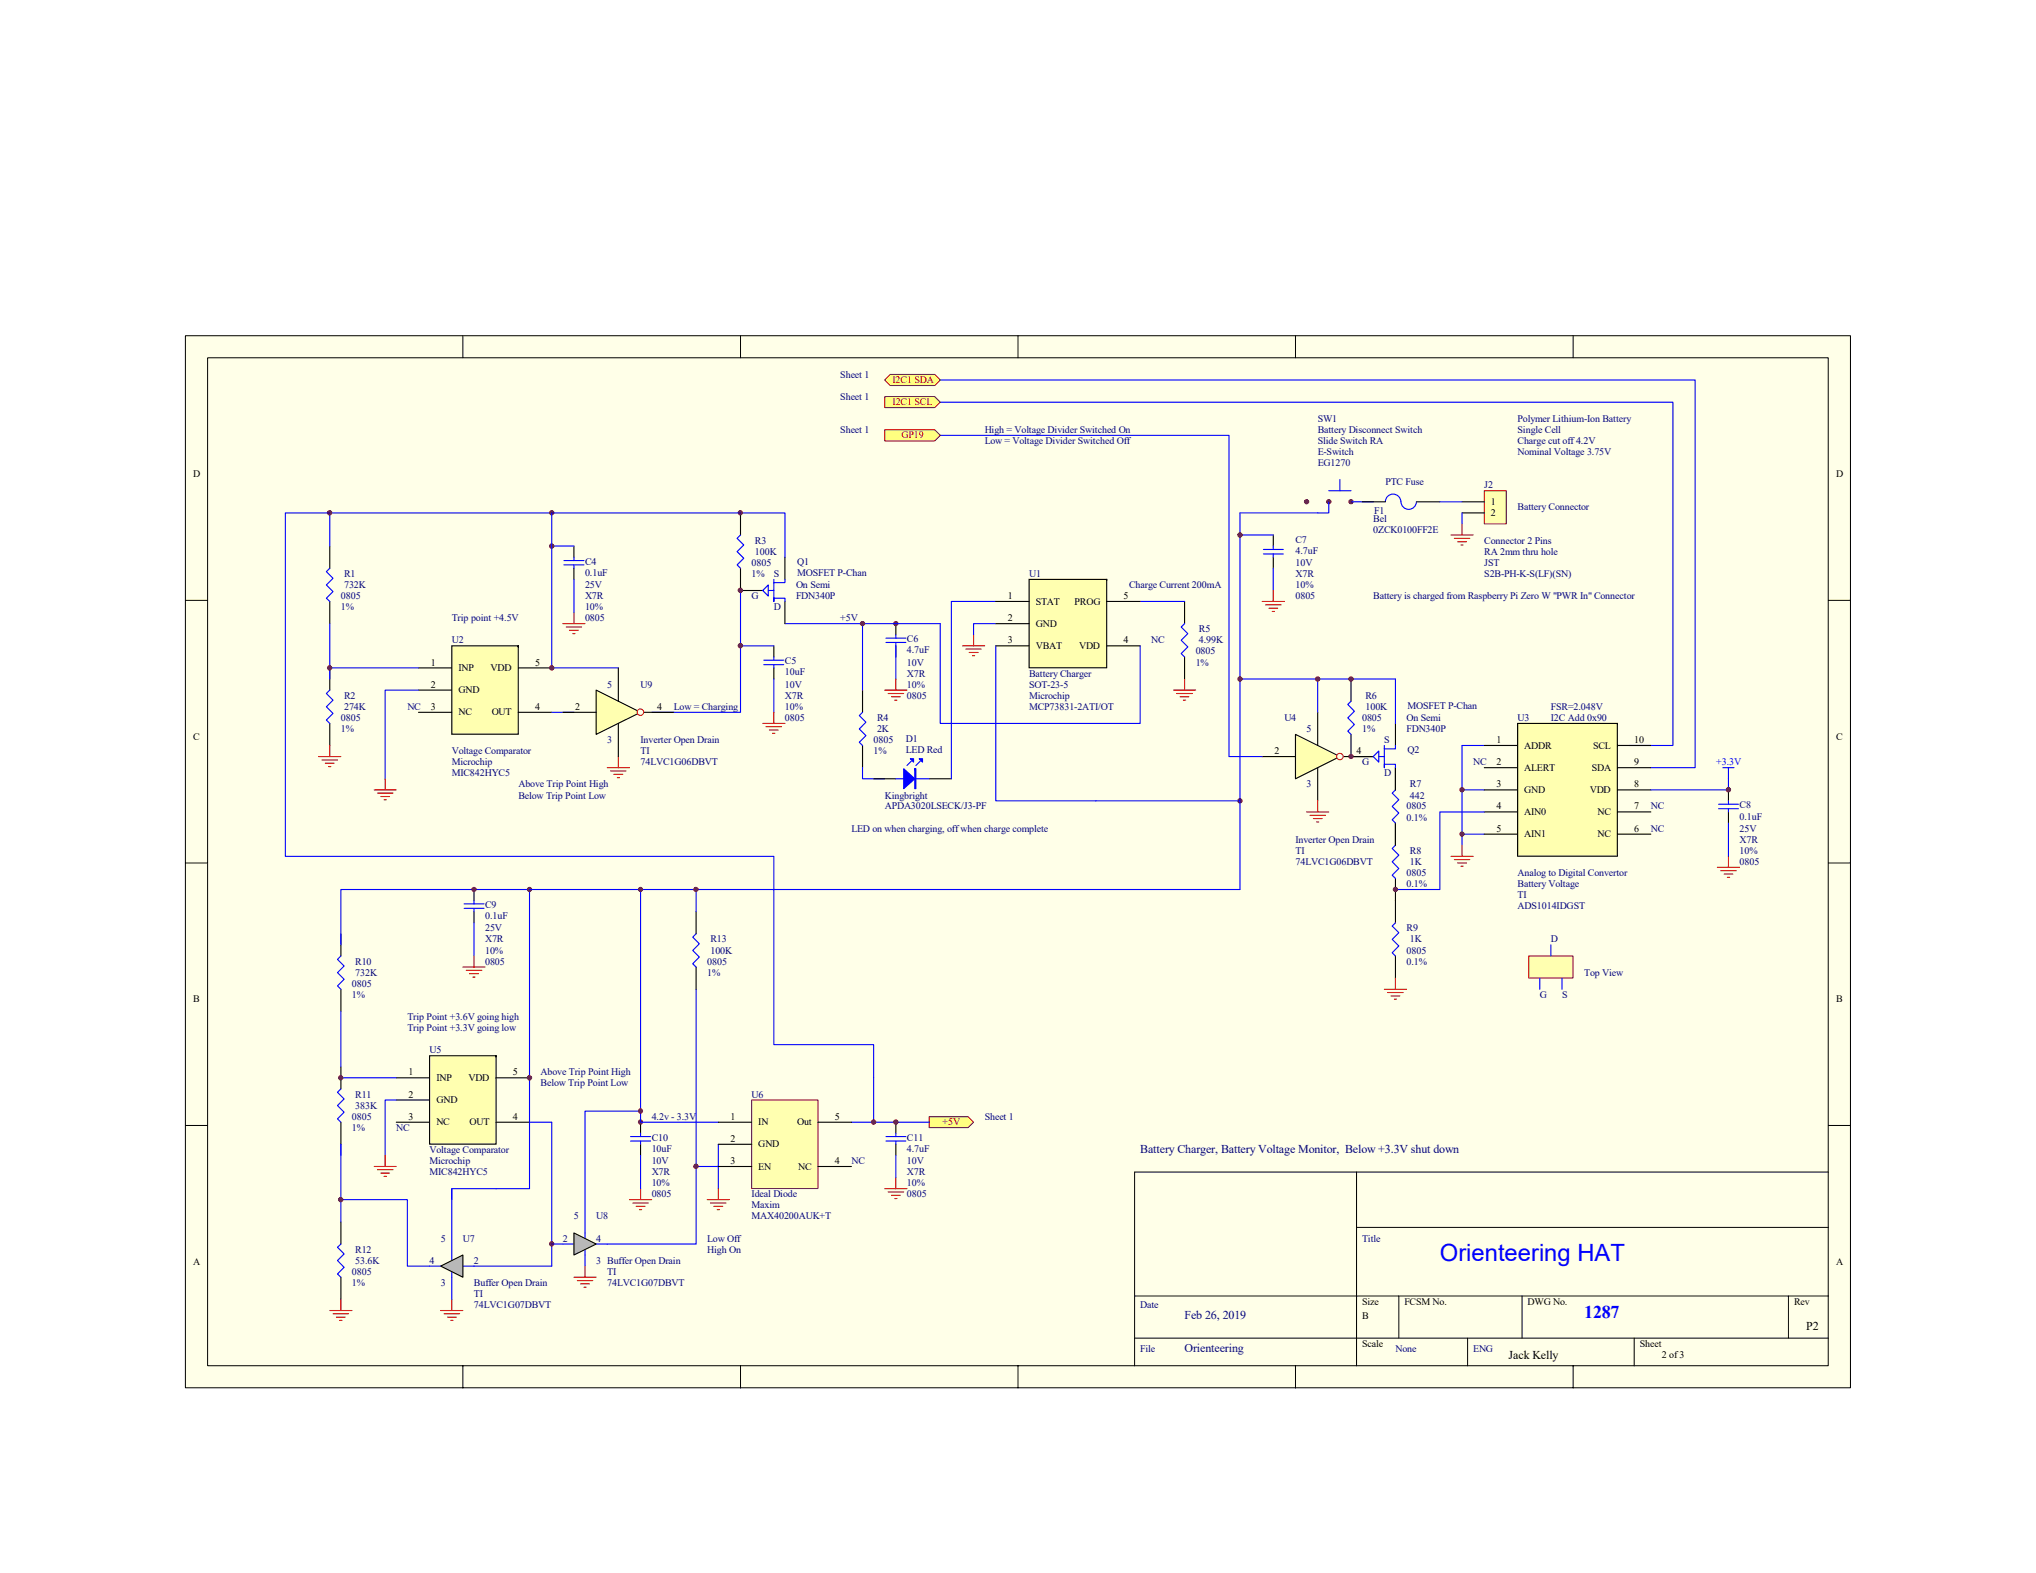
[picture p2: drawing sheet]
<svg xmlns="http://www.w3.org/2000/svg" width="279mm" height="216mm" viewBox="0 0 279 216" stroke-linecap="round" stroke-linejoin="round" font-family="sans-serif">
<path d="M25.4 46.1h228.5v144.4h-228.5z" fill="#ffffe8"/>
<g fill="none" stroke="#000" stroke-width=".14">
<path d="M25.4 46.1h228.5v144.4h-228.5zM28.5 49.1h222.4v138.4h-222.4zM63.5 46.1v3M101.6 46.1v3M139.7 46.1v3M177.8 46.1v3M215.9 46.1v3M25.4 82.4h3.1M250.9 82.4h3.1M25.4 118.4h3.1M250.9 118.4h3.1M25.4 154.5h3.1"/>
<path d="M250.9 154.5h3.1M155.7 177.9h95.2M186.2 168.5h64.7M186.2 160.9v26.6M192 177.9v5.8M208.9 177.9v5.8M245.4 177.9v5.8M250.9 160.9h-95.2v26.6M63.5 187.5v3M101.6 187.5v3M139.7 187.5v3M155.7 183.7h95.2"/>
<path d="M177.8 187.5v3M201.4 183.7v3.8M215.9 187.5v3M224.3 183.7v3.8"/>
</g>
<path d="M174.7 73.4v1.6M174.7 76.5v1.5M118.4 94.7v3.1M122.9 85.6v1.5M122.9 88.6v1.6M162.6 82.5v3.1M162.6 90.2v3M118.4 102.3v3.1M119.9 106.9h3M127.5 106.9h3.1" fill="none" stroke="#000" stroke-width=".15"/>
<g fill="none" stroke="#00f" stroke-width=".15">
<path d="M173.4 76h2.7M173.4 75.4h2.7M174.7 75v.4M174.7 76v.5M174.7 78v4.6M107.7 85.6h21.3M118.4 97.8l-.5 .4 .9 .9-.9 1 .9 .9-.9 .9 .5 .4M118.4 85.6v9.1M121.6 88.2h2.7M121.6 87.6h2.7M122.9 87.1v.5M122.9 88.2v5"/>
<path d="M162.6 85.6l-.5 .5 .9 .9-.9 .9 .9 .9-.9 .9 .5 .5M118.4 105.4v1.5h3M122.9 106.9h4.6M125.1 104.5l-.6 .6M126.3 104.5l-.6 .6"/>
</g>
<g fill="none" stroke="#f00" stroke-width=".15">
<path d="M121.4 94.7h3.1M121.9 95.2h2.1M122.3 95.6h1.2M122.8 96.1h.3M122.9 93.2v1.5M161 94.7h3.1M161.5 95.2h2.1M161.9 95.6h1.3M162.4 96.1h.3M162.6 93.2v1.5M173.2 82.5h3.1M173.7 83h2.1"/>
<path d="M174.1 83.5h1.2M174.6 83.9h.3M174.7 81v1.6"/>
</g>
<circle cx="122.9" cy="85.6" r=".29" fill="#800000" stroke="#800000" stroke-width=".14"/>
<g fill="#00f" stroke="#00f" stroke-width=".15">
<path d="M124 105.5l1.5 1.4-1.5 1.3z"/>
<path d="M126.1 104.1h.5v.5z"/>
<path d="M124.9 104.1h.5v.5z"/>
<path d="M125.5 105.5h.2v2.7h-.2z" fill-rule="evenodd"/>
</g>
<path d="M203.7 67.4h3v4.5h-3z" fill="#ffffb0"/>
<path d="M203.7 67.4h3v4.5h-3z" fill="none" stroke="#800000" stroke-width=".14"/>
<path d="M200.6 68.9h3.1M200.6 70.4h3.1M237.2 108.4v1.5M237.2 111.4v1.6M87.9 154v1.5M87.9 157.1v1.5" fill="none" stroke="#000" stroke-width=".15"/>
<g fill="none" stroke="#f00" stroke-width=".15">
<path d="M199.1 73.4h3.1M199.6 73.9h2.1M200 74.4h1.3M200.5 74.8h.3M200.6 71.9v1.5M199.1 117.5h3.1M199.6 118h2.1M200 118.4h1.3M200.5 118.9h.3M200.6 116v1.5M235.7 119h3M236.1 119.5h2.2"/>
<path d="M236.6 120h1.2M237.2 117.5v1.5M237 120.4h.4M86.4 164.7h3M86.8 165.1h2.2M87.3 165.6h1.2M87.8 166h.3M87.9 163.2v1.5"/>
</g>
<g fill="#800000" stroke="#800000" stroke-width=".14">
<circle cx="170.2" cy="109.9" r=".3"/>
<circle cx="118.4" cy="85.6" r=".29"/>
<circle cx="87.9" cy="154" r=".29"/>
<circle cx="200.6" cy="108.4" r=".29"/>
<circle cx="200.6" cy="114.5" r=".29"/>
</g>
<g fill="none" stroke="#00f" stroke-width=".15">
<path d="M129 55.2h100.6v47.1h-6.1M129 52.2h103.6v53.2h-6.1M170.2 93.2h21.3M200.6 108.4h3.1M200.6 114.5h3.1M203.7 102.3h-3.1v13.7M235.8 111h2.8M235.8 110.4h2.8M237.2 109.9v.5M237.2 111v.4M237.2 113v4.5M86.5 156.6h2.8"/>
<path d="M86.5 156h2.8M87.9 155.5v.5M87.9 156.6v.5"/>
</g>
<g fill="#ffff80" stroke="#800000" stroke-width=".14">
<path d="M121.4 54.4h6.9l.7 .8-.7 .7h-6.9z" fill-rule="evenodd"/>
<path d="M121.4 52.2l.8-.8h6.1l.7 .8-.7 .7h-6.1z" fill-rule="evenodd"/>
<path d="M127.5 153.3h5.3l.8 .7-.8 .8h-5.3z" fill-rule="evenodd"/>
</g>
<path d="M116.8 154h10.7" fill="none" stroke="#00f" stroke-width=".15"/>
<path d="M62 88.6v12.2h9.1v-12.2z" fill-rule="evenodd" fill="#ffffb0" stroke="#000" stroke-width=".15"/>
<g fill="none" stroke="#000" stroke-width=".15">
<path d="M45.3 75v3M78.8 75v1.5M78.8 78v1.5M101.6 78v3h3.1M101.6 70.4v3M107.7 76.5v3M45.3 82.5v3.1M45.3 91.7v3M45.3 99.3v3M57.4 91.7h4.6M57.4 94.7h4.6M57.4 97.8h4.6"/>
<path d="M71.1 91.7h4.6M71.1 97.8h4.6M107.7 82.5v3.1"/>
</g>
<g fill="none" stroke="#00f" stroke-width=".15">
<path d="M45.3 78l-.5 .5 .9 .9-.9 .9 .9 .9-.9 .9 .5 .5M75.7 70.4h-30.4v4.6M75.7 75h3.1M77.4 77.5h2.7M77.4 76.9h2.7M78.8 76.5v.4M78.8 77.5v.5M78.8 79.5v4.6M101.6 70.4h6.1v6.1M101.6 73.4l-.4 .5 .9 .9-.9 .9 .9 .9-.9 .9 .4 .5M106.2 79.5v3v-.4h1.5v.4M107.7 79.5v.5h-1.5"/>
<path d="M170.2 73.4h4.5M170.2 70.4v39.5h-19.8M182.4 67.4h3M183.9 65.8v1.6M185.4 68.9h3M45.3 94.7l-.5 .5 .9 .9-.9 .9 .9 .9-.9 .9 .5 .5M45.3 85.6v7.6M45.3 91.7h12.1M57.4 94.7h-4.5v12.2M101.6 81v16.8h-12.2M104.7 81l.7-.7v1.5zM105.4 81h.8"/>
</g>
<g fill="#800000" stroke="#800000" stroke-width=".14">
<circle cx="101.6" cy="81" r=".3"/>
<circle cx="101.6" cy="70.4" r=".3"/>
<circle cx="75.7" cy="74.9" r=".3"/>
<circle cx="45.2" cy="91.7" r=".3"/>
<circle cx="75.7" cy="70.4" r=".3"/>
<circle cx="45.2" cy="70.4" r=".3"/>
<circle cx="185.4" cy="68.9" r=".29"/>
<circle cx="179.3" cy="68.9" r=".29"/>
<circle cx="182.4" cy="68.9" r=".29"/>
<circle cx="170.2" cy="73.4" r=".3"/>
</g>
<g fill="none" stroke="#f00" stroke-width=".15">
<path d="M77.2 85.6h3.1M77.7 86.1h2.1M78.1 86.5h1.3M78.6 87h.3M78.8 84.1v1.5M43.7 103.8h3.1M44.2 104.3h2.1M44.6 104.8h1.2M45.1 105.2h.3M45.3 102.3v1.5M51.4 108.4h3M51.8 108.9h2.1"/>
<path d="M52.3 109.3h1.2M52.7 109.8h.3M52.9 106.9v1.5"/>
</g>
<path d="M208.3 99.3v18.2h13.7v-18.2z" fill-rule="evenodd" fill="#ffffb0" stroke="#000" stroke-width=".15"/>
<path d="M186.9 68.9h3.2M194.4 68.9h3.2M203.7 102.3h4.6M203.7 105.4h4.6M203.7 108.4h4.6M203.7 111.4h4.6M203.7 114.5h4.6M222 102.3h4.5M222 105.4h4.5M222 108.4h4.5M222 111.4h4.5M222 114.5h4.5" fill="none" stroke="#000" stroke-width=".15"/>
<path d="M101.6 70.4h-25.9v21.3h9.2M182.4 68.9v1.5h-1.6M190.1 68.9a1.06 1.06 0 0 1 1.1-1.1 1.06 1.06 0 0 1 1 1.1M192.3 68.9a1.06 1.06 0 0 0 1 1 1.06 1.06 0 0 0 1.1-1M75.7 97.8h3.1" fill="none" stroke="#00f" stroke-width=".15"/>
<path d="M83.3 105.4h3.1M83.8 105.8h2.1M84.2 106.3h1.3M84.7 106.7h.3M84.9 103.8v1.6" fill="none" stroke="#f00" stroke-width=".15"/>
<circle cx="75.7" cy="91.7" r=".3" fill="#800000" stroke="#800000" stroke-width=".14"/>
<path d="M81.8 94.7l6.1 3.1-6.1 3z" fill="#ffffb0" stroke="#000" stroke-width=".15"/>
<path d="M77.2 97.8h4.6M84.9 91.7v4.5M84.9 99.3v4.5M87.9 97.8h4.6" fill="none" stroke="#000" stroke-width=".15"/>
<circle cx="87.9" cy="97.7" r=".45" fill="#ffffe8" stroke="#f00" stroke-width=".14"/>
<path d="M191.5 116l-.4 .5 .9 .9-.9 .9 .9 .9-.9 .9 .4 .5M191.5 108.4l-.4 .5 .9 .9-.9 .9 .9 .9-.9 .9 .4 .5M203.7 111.4h-6.1v10.7h-6.1M236.4 105.4h1.6M237.2 105.4v3h-10.7M191.5 126.7l-.4 .4 .9 .9-.9 .9 .9 .9-.9 1 .4 .4M98.6 157.1v6.1M119.9 147.9v6.1" fill="none" stroke="#00f" stroke-width=".15"/>
<g fill="#800000" stroke="#800000" stroke-width=".14">
<circle cx="119.9" cy="154" r=".3"/>
<circle cx="237.2" cy="108.4" r=".3"/>
</g>
<path d="M190 135.8h3M190.4 136.2h2.2M190.9 136.7h1.2M191.3 137.1h.3M191.5 134.3v1.5M97 164.7h3.1M97.5 165.1h2.1M98 165.6h1.2M98.4 166h.3M98.6 163.2v1.5" fill="none" stroke="#f00" stroke-width=".15"/>
<path d="M191.5 105.4v3M191.5 113v3M191.5 120.6v6.1M191.5 131.2v3.1" fill="none" stroke="#000" stroke-width=".15"/>
<path d="M177.8 100.8l6.1 3-6.1 3.1z" fill="#ffffb0" stroke="#000" stroke-width=".15"/>
<path d="M180.8 97.8v4.5M173.2 103.8h4.6M180.8 105.4v4.5M183.9 103.8h4.5" fill="none" stroke="#000" stroke-width=".15"/>
<circle cx="183.9" cy="103.8" r=".45" fill="#ffffe8" stroke="#f00" stroke-width=".14"/>
<path d="M185.4 93.2v3M191.5 99.3v3M185.4 100.8v3h3M191.5 105.4v3" fill="none" stroke="#000" stroke-width=".15"/>
<path d="M127.5 59.8h41.2v44h4.5M180.8 93.2v4.6M185.4 96.2l-.4 .5 .9 .9-.9 .9 .9 .9-.9 1 .4 .4M191.5 93.2v6.1M188.4 103.8l.8-.7v1.5zM189.2 103.8h.8M190 102.3v3.1v-.5h1.5v.5M191.5 102.3v.5h-1.5" fill="none" stroke="#00f" stroke-width=".15"/>
<g fill="#800000" stroke="#800000" stroke-width=".14">
<circle cx="185.4" cy="93.2" r=".3"/>
<circle cx="191.5" cy="122.1" r=".29"/>
<circle cx="185.4" cy="103.8" r=".29"/>
<circle cx="180.8" cy="93.2" r=".3"/>
<circle cx="170.2" cy="93.2" r=".3"/>
</g>
<path d="M179.3 111.4h3.1M179.8 111.9h2.1M180.2 112.4h1.2M180.7 112.8h.3M180.8 109.9v1.5" fill="none" stroke="#f00" stroke-width=".15"/>
<path d="M121.4 59h6.9l.7 .8-.7 .7h-6.9z" fill-rule="evenodd" fill="#ffff80" stroke="#800000" stroke-width=".14"/>
<path d="M106.2 88.6v1.6M106.2 91.7v1.5M122.9 154v1.5M122.9 157.1v1.5" fill="none" stroke="#000" stroke-width=".15"/>
<g fill="none" stroke="#00f" stroke-width=".15">
<path d="M101.6 88.6h4.6M104.8 91.2h2.7M104.8 90.6h2.7M106.2 90.2v.4M106.2 91.2v.5M106.2 93.2v4.6M170.2 109.9v12.2M87.9 158.6v4.6M121.6 156.6h2.7M121.6 156h2.7M122.9 155.5v.5M122.9 156.6v.5"/>
<path d="M122.9 158.6v3"/>
</g>
<path d="M104.7 99.3h3M105.1 99.7h2.2M106.2 97.8v1.5M105.6 100.2h1.2M106 100.6h.3M121.4 163.2h3.1M121.9 163.6h2.1M122.3 164.1h1.2M122.8 164.5h.3M122.9 161.6v1.6" fill="none" stroke="#f00" stroke-width=".15"/>
<g fill="#800000" stroke="#800000" stroke-width=".14">
<circle cx="122.9" cy="154" r=".3"/>
<circle cx="101.6" cy="88.6" r=".3"/>
</g>
<path d="M58.9 144.9v12.1h9.2v-12.1z" fill-rule="evenodd" fill="#ffffb0" stroke="#000" stroke-width=".15"/>
<path d="M46.8 128.2v3M46.8 135.8v3M65 122.1v1.5M65 125.1v1.6M46.8 146.4v3.1M46.8 154v3.1M54.4 147.9h4.5M54.4 151h4.5M54.4 154h4.5M68.1 147.9h4.6M68.1 154h4.6" fill="none" stroke="#000" stroke-width=".15"/>
<g fill="none" stroke="#00f" stroke-width=".15">
<path d="M46.8 131.2l-.5 .5 .9 .9-.9 .9 .9 .9-.9 .9 .5 .5M46.8 129.7v-7.6h25.9v25.8M63.7 124.7h2.7M63.7 124.1h2.7M65 126.7v4.5M65 123.6v.5M65 124.7v.4M46.8 147.9h7.6M46.8 149.5l-.5 .4 .9 .9-.9 .9 .9 1-.9 .9 .5 .4M46.8 157.1v1.5M54.4 151h-1.5v9.1M58.9 173.8h1.6"/>
<path d="M62 172.3v3M63.5 173.8h1.5"/>
</g>
<g fill="none" stroke="#f00" stroke-width=".15">
<path d="M63.5 132.7h3.1M64 133.2h2.1M64.4 133.6h1.3M64.9 134.1h.3M65 131.2v1.5M52.9 158.6v1.5M45.3 179.9h3M46.8 178.4v1.5M51.4 160.1h3M51.8 160.5h2.1M52.3 161h1.2M52.7 161.5h.3"/>
<path d="M45.7 180.3h2.1M46.2 180.8h1.2M46.6 181.2h.3"/>
</g>
<g fill="#800000" stroke="#800000" stroke-width=".14">
<circle cx="46.8" cy="147.9" r=".3"/>
<circle cx="65.1" cy="122.1" r=".29"/>
<circle cx="72.7" cy="122.1" r=".29"/>
</g>
<path d="M60.5 173.8l3-1.5v3z" fill="#c0c0c0" stroke="#000" stroke-width=".15"/>
<path d="M95.5 125.1v3.1M95.5 132.7v3.1M46.8 167.7v3.1M46.8 175.3v3.1" fill="none" stroke="#000" stroke-width=".15"/>
<g fill="none" stroke="#00f" stroke-width=".15">
<path d="M45.3 70.4h-6.1v47.1h67v25.9h13.7v4.5M46.8 138.8v7.6M72.7 122.1h97.5M87.9 122.1v31.9h10.7M95.5 128.2l-.4 .4 .9 .9-.9 1 .9 .9-.9 .9 .4 .4M95.5 122.1v3M95.5 135.8v24.3M72.7 154h3v19.8h-10.7M72.7 147.9v15.3h-10.7v1.5M87.9 152.5h-7.6v16.7M46.8 170.8l-.5 .4 .9 .9-.9 .9 .9 .9-.9 1 .5 .4M62 163.2v9.1"/>
<path d="M62 175.3v3.1M98.6 160.1h-3.1v10.7h-12.2"/>
</g>
<path d="M60.5 179.9h3M62 178.4v1.5M78.8 175.3h3M79.2 175.8h2.1M79.7 176.2h1.2M80.1 176.7h.3M80.3 173.8v1.5M60.9 180.3h2.2M61.4 180.8h1.2M61.8 181.2h.4" fill="none" stroke="#f00" stroke-width=".15"/>
<g fill="#800000" stroke="#800000" stroke-width=".14">
<circle cx="72.7" cy="147.9" r=".3"/>
<circle cx="75.7" cy="170.7" r=".3"/>
<circle cx="87.9" cy="152.5" r=".29"/>
<circle cx="95.5" cy="122.1" r=".29"/>
<circle cx="95.5" cy="160.1" r=".3"/>
<circle cx="87.9" cy="122.1" r=".29"/>
</g>
<path d="M103.2 151h9v12.1h-9z" fill="#ffffb0"/>
<path d="M103.1 151h9.1v12.1h-9.1z" fill="none" stroke="#800000" stroke-width=".14"/>
<path d="M98.6 154h4.5M98.6 157.1h4.5M112.3 154h4.5M98.6 160.1h4.5M112.3 160.1h4.5" fill="none" stroke="#000" stroke-width=".15"/>
<path d="M77.2 170.8h1.6M80.3 169.2v3.1M81.8 170.8h1.5" fill="none" stroke="#00f" stroke-width=".15"/>
<path d="M78.8 169.2l3 1.6-3 1.5z" fill="#c0c0c0" stroke="#000" stroke-width=".15"/>
<path d="M129 85.6v13.7h27.5v-10.7M136.7 82.5h-6.1v24.4M136.7 88.6v21.3h13.7M136.7 85.6h-3.1v1.5M156.5 82.5h6.1M75.7 170.8h1.5M80.3 172.3v1.5" fill="none" stroke="#00f" stroke-width=".15"/>
<path d="M132.1 88.6h3M132.5 89.1h2.2M133 89.6h1.2M133.5 90h.3M133.6 87.1v1.5" fill="none" stroke="#f00" stroke-width=".15"/>
<path d="M141.2 79.5v12.2h10.7v-12.2z" fill-rule="evenodd" fill="#ffffb0" stroke="#000" stroke-width=".15"/>
<path d="M136.7 82.5h4.5M136.7 85.6h4.5M136.7 88.6h4.5M151.9 82.5h4.6M151.9 88.6h4.6" fill="none" stroke="#000" stroke-width=".15"/>
<path d="M200.6 70.4v1.5" fill="none" stroke="#00f" stroke-width=".15"/>
<path d="M170.2 70.4h10.6M197.6 68.9h3" fill="none" stroke="#00f" stroke-width=".14"/>
<path d="M209.8 131.2h6.1v3h-6.1z" fill="#ffffb0"/>
<path d="M209.8 131.2h6.1v3h-6.1z" fill="none" stroke="#800000" stroke-width=".14"/>
<path d="M211.3 134.3v1.5M212.8 129.7v1.5M214.4 134.3v1.5M46.8 157.1v10.6M46.8 164.7h9.1v9.1h3" fill="none" stroke="#00f" stroke-width=".15"/>
<circle cx="46.8" cy="164.7" r=".3" fill="#800000" stroke="#800000" stroke-width=".14"/>
<text font-size="3.3" fill="#00f" x="197.6" y="173.1">Orienteering HAT</text>
<text font-size="2.5" fill="#00f" x="217.4" y="180.8">1287</text>
<g font-size="1.6" fill="#000080">
<text x="156.5" y="158.2">Battery Charger, Battery Voltage Monitor, Below +3.3V shut down</text>
<text x="162.6" y="181">Feb 26, 2019</text>
<text x="162.6" y="185.6">Orienteering</text>
</g>
<g font-size="1.6">
<text x="247.9" y="182.5">P2</text>
<text x="207" y="186.5">Jack Kelly</text>
</g>
<g font-size="1.4" fill="#000080">
<text x="115.3" y="51.8">Sheet 1</text>
<text x="115.3" y="59.4">Sheet 1</text>
<text x="115.3" y="54.9">Sheet 1</text>
<text x="135.1" y="59.4">High = Voltage Divider Switched On</text>
<text x="180.8" y="57.9">SW1</text>
<text x="180.8" y="59.4">Battery Disconnect Switch</text>
<text x="208.3" y="57.9">Polymer Lithium-Ion Battery</text>
<text x="208.3" y="59.4">Single Cell</text>
<text x="135.1" y="60.9">Low = Voltage Divider Switched Off</text>
<text x="180.8" y="60.9">Slide Switch RA</text>
<text x="180.8" y="62.5">E-Switch</text>
<text x="180.8" y="64">EG1270</text>
<text x="208.3" y="60.9">Charge cut off 4.2V</text>
<text x="208.3" y="62.5">Nominal Voltage 3.75V</text>
<text x="188.4" y="71.6">Bel</text>
<text x="188.6" y="70.5">F1</text>
<text x="190.1" y="66.6">PTC Fuse</text>
<text x="203.7" y="67">J2</text>
<text x="208.3" y="70.1">Battery Connector</text>
<text x="80.3" y="77.5">C4</text>
<text x="103.1" y="77.7">0805</text>
<text x="103.6" y="74.6">R3</text>
<text x="103.6" y="76.1">100K</text>
<text x="109.4" y="77.5">Q1</text>
<text x="177.8" y="74.5">C7</text>
<text x="177.8" y="76">4.7uF</text>
<text x="177.8" y="77.7">10V</text>
<text x="188.4" y="73.1">0ZCK0100FF2E</text>
<text x="203.7" y="74.6">Connector 2 Pins</text>
<text x="203.7" y="76.1">RA 2mm thru hole</text>
<text x="203.7" y="77.7">JST</text>
<text x="46.8" y="82.2">0805</text>
<text x="46.8" y="83.7">1%</text>
<text x="47.2" y="79.2">R1</text>
<text x="47.2" y="80.7">732K</text>
<text x="80.3" y="79">0.1uF</text>
<text x="80.3" y="80.7">25V</text>
<text x="80.3" y="82.2">X7R</text>
<text x="80.3" y="83.7">10%</text>
<text x="103.1" y="79.2">1%</text>
<text x="103.1" y="82.2">G</text>
<text x="106.2" y="83.7">D</text>
<text x="106.2" y="79.2">S</text>
<text x="109.2" y="80.7">On Semi</text>
<text x="109.2" y="82.2">FDN340P</text>
<text x="109.4" y="79">MOSFET P-Chan</text>
<text x="141.2" y="79.2">U1</text>
<text x="154.9" y="80.7">Charge Current 200mA</text>
<text x="177.8" y="79.2">X7R</text>
<text x="177.8" y="80.7">10%</text>
<text x="177.8" y="82.2">0805</text>
<text x="188.4" y="82.2">Battery is charged from Raspberry Pi Zero W &quot;PWR In&quot; Connector</text>
<text x="203.7" y="79.2">S2B-PH-K-S(LF)(SN)</text>
<text x="62" y="85.3">Trip point +4.5V</text>
<text x="62" y="88.3">U2</text>
<text x="80.3" y="85.3">0805</text>
<text x="115.3" y="85.3">+5V</text>
<text x="124.5" y="88.2">C6</text>
<text x="124.5" y="89.7">4.7uF</text>
<text x="158" y="88.3">NC</text>
<text x="164.1" y="89.8">0805</text>
<text x="164.5" y="86.8">R5</text>
<text x="164.5" y="88.3">4.99K</text>
<text x="47.2" y="95.9">R2</text>
<text x="83.3" y="94.4">5</text>
<text x="87.9" y="94.4">U9</text>
<text x="107.7" y="91.2">C5</text>
<text x="107.7" y="92.7">10uF</text>
<text x="107.7" y="94.4">10V</text>
<text x="107.7" y="95.9">X7R</text>
<text x="124.5" y="91.4">10V</text>
<text x="124.5" y="92.9">X7R</text>
<text x="124.5" y="94.4">10%</text>
<text x="124.5" y="95.9">0805</text>
<text x="141.2" y="92.9">Battery Charger</text>
<text x="141.2" y="95.9">Microchip</text>
<text x="141.2" y="94.4">SOT-23-5</text>
<text x="164.1" y="91.4">1%</text>
<text x="187.4" y="95.9">R6</text>
<text x="46.8" y="99">0805</text>
<text x="46.8" y="100.5">1%</text>
<text x="47.2" y="97.4">274K</text>
<text x="55.9" y="97.4">NC</text>
<text x="83.3" y="102">3</text>
<text x="87.9" y="102">Inverter Open Drain</text>
<text x="92.5" y="97.4">Low = Charging</text>
<text x="107.7" y="97.4">10%</text>
<text x="107.7" y="99">0805</text>
<text x="119.9" y="102">0805</text>
<text x="120.4" y="99">R4</text>
<text x="120.4" y="100.5">2K</text>
<text x="124.3" y="101.8">D1</text>
<text x="141.2" y="97.4">MCP73831-2ATI/OT</text>
<text x="176.3" y="99">U4</text>
<text x="179.3" y="100.5">5</text>
<text x="186.9" y="99">0805</text>
<text x="186.9" y="100.5">1%</text>
<text x="187.4" y="97.4">100K</text>
<text x="190" y="102">S</text>
<text x="193" y="99">On Semi</text>
<text x="193" y="100.5">FDN340P</text>
<text x="193.2" y="97.3">MOSFET P-Chan</text>
<text x="208.3" y="99">U3</text>
<text x="212.8" y="97.4">FSR=2.048V</text>
<text x="212.8" y="99">I2C Add 0x90</text>
<text x="62" y="106.6">MIC842HYC5</text>
<text x="62" y="103.5">Voltage Comparator</text>
<text x="62" y="105">Microchip</text>
<text x="87.9" y="103.5">TI</text>
<text x="87.9" y="105">74LVC1G06DBVT</text>
<text x="119.9" y="103.5">1%</text>
<text x="124.3" y="103.4">LED Red</text>
<text x="186.9" y="105">G</text>
<text x="190" y="106.6">D</text>
<text x="193.2" y="103.4">Q2</text>
<text x="202.2" y="105">NC</text>
<text x="71.1" y="109.6">Below Trip Point Low</text>
<text x="71.1" y="108.1">Above Trip Point High</text>
<text x="121.4" y="109.6">Kingbright</text>
<text x="121.4" y="111.1">APDA3020LSECK/J3-PF</text>
<text x="179.3" y="108.1">3</text>
<text x="193" y="111.1">0805</text>
<text x="193" y="112.6">0.1%</text>
<text x="193.5" y="108.1">R7</text>
<text x="193.5" y="109.6">442</text>
<text x="226.5" y="111.1">NC</text>
<text x="238.7" y="111">C8</text>
<text x="238.7" y="112.5">0.1uF</text>
<text x="116.8" y="114.2">LED on when charging, off when charge complete</text>
<text x="177.8" y="115.7">Inverter Open Drain</text>
<text x="177.8" y="117.2">TI</text>
<text x="177.8" y="118.7">74LVC1G06DBVT</text>
<text x="193.5" y="117.2">R8</text>
<text x="193.5" y="118.7">1K</text>
<text x="226.5" y="114.2">NC</text>
<text x="238.7" y="114.2">25V</text>
<text x="238.7" y="115.7">X7R</text>
<text x="238.7" y="117.2">10%</text>
<text x="238.7" y="118.7">0805</text>
<text x="66.6" y="124.7">C9</text>
<text x="193" y="120.2">0805</text>
<text x="193" y="121.8">0.1%</text>
<text x="208.3" y="120.2">Analog to Digital Convertor</text>
<text x="208.3" y="121.8">Battery Voltage</text>
<text x="208.3" y="124.8">ADS1014IDGST</text>
<text x="208.3" y="123.3">TI</text>
<text x="66.6" y="126.2">0.1uF</text>
<text x="66.6" y="127.8">25V</text>
<text x="66.6" y="129.3">X7R</text>
<text x="66.6" y="130.9">10%</text>
<text x="97.5" y="129.3">R13</text>
<text x="97.5" y="130.9">100K</text>
<text x="193" y="127.8">R9</text>
<text x="193" y="130.9">0805</text>
<text x="193.5" y="129.3">1K</text>
<text x="212.8" y="129.3">D</text>
<text x="48.3" y="135.4">0805</text>
<text x="48.3" y="137">1%</text>
<text x="48.7" y="132.4">R10</text>
<text x="48.7" y="133.9">732K</text>
<text x="66.6" y="132.4">0805</text>
<text x="97" y="132.4">0805</text>
<text x="97" y="133.9">1%</text>
<text x="193" y="132.4">0.1%</text>
<text x="211.3" y="137">G</text>
<text x="214.4" y="137">S</text>
<text x="217.4" y="133.9">Top View</text>
<text x="55.9" y="141.5">Trip Point +3.3V going low</text>
<text x="55.9" y="140">Trip Point +3.6V going high</text>
<text x="58.9" y="144.6">U5</text>
<text x="74.2" y="149.1">Below Trip Point Low</text>
<text x="74.2" y="147.6">Above Trip Point High</text>
<text x="48.3" y="153.7">0805</text>
<text x="48.3" y="155.2">1%</text>
<text x="48.7" y="150.6">R11</text>
<text x="48.7" y="152.2">383K</text>
<text x="54.4" y="155.2">NC</text>
<text x="89.4" y="153.7">4.2v - 3.3V</text>
<text x="103.1" y="150.6">U6</text>
<text x="135.1" y="153.7">Sheet 1</text>
<text x="58.9" y="161.3">MIC842HYC5</text>
<text x="58.9" y="158.2">Voltage Comparator</text>
<text x="58.9" y="159.8">Microchip</text>
<text x="89.4" y="156.6">C10</text>
<text x="89.4" y="158.1">10uF</text>
<text x="89.4" y="159.8">10V</text>
<text x="89.4" y="161.3">X7R</text>
<text x="116.8" y="159.8">NC</text>
<text x="124.5" y="156.6">C11</text>
<text x="124.5" y="158.1">4.7uF</text>
<text x="124.5" y="159.8">10V</text>
<text x="124.5" y="161.3">X7R</text>
<text x="78.8" y="167.4">5</text>
<text x="81.8" y="167.4">U8</text>
<text x="89.4" y="162.8">10%</text>
<text x="89.4" y="164.3">0805</text>
<text x="103.1" y="164.3">Ideal Diode</text>
<text x="103.1" y="165.8">Maxim</text>
<text x="103.1" y="167.4">MAX40200AUK+T</text>
<text x="124.5" y="162.8">10%</text>
<text x="124.5" y="164.3">0805</text>
<text x="48.7" y="171.9">R12</text>
<text x="48.7" y="173.4">53.6K</text>
<text x="58.9" y="173.4">4</text>
<text x="60.5" y="170.4">5</text>
<text x="63.5" y="170.4">U7</text>
<text x="65" y="173.4">2</text>
<text x="77.2" y="170.4">2</text>
<text x="81.8" y="170.4">4</text>
<text x="81.8" y="173.4">3 Buffer Open Drain</text>
<text x="97" y="170.4">Low Off</text>
<text x="97" y="171.9">High On</text>
<text x="186.9" y="170.4">Title</text>
<text x="48.3" y="175">0805</text>
<text x="48.3" y="176.5">1%</text>
<text x="60.5" y="176.5">3</text>
<text x="65" y="179.5">74LVC1G07DBVT</text>
<text x="65" y="176.5">Buffer Open Drain</text>
<text x="65" y="178">TI</text>
<text x="83.3" y="175">TI</text>
<text x="83.3" y="176.5">74LVC1G07DBVT</text>
<text x="156.5" y="179.5">Date</text>
<text x="156.5" y="185.6">File</text>
<text x="191.5" y="185.6">None</text>
<text x="202.2" y="185.6">ENG</text>
</g>
<g font-size="1.4" fill="#800000">
<text x="122.5" y="52.6">I2C1 SDA</text>
<text x="122.5" y="55.6">I2C1 SCL</text>
<text x="123.7" y="60.2">GP19</text>
<text x="129.3" y="154.5">+5V</text>
</g>
<g font-size="1.4">
<text x="26.5" y="65.5">D</text>
<text x="252" y="65.5">D</text>
<text x="204.6" y="69.3">1</text>
<text x="204.6" y="70.8">2</text>
<text x="138.3" y="82.2">1</text>
<text x="142.1" y="83">STAT</text>
<text x="147.5" y="83">PROG</text>
<text x="154.2" y="82.2">5</text>
<text x="138.3" y="85.3">2</text>
<text x="138.3" y="88.3">3</text>
<text x="142.1" y="86">GND</text>
<text x="142.1" y="89.1">VBAT</text>
<text x="148.1" y="89.1">VDD</text>
<text x="154.2" y="88.3">4</text>
<text x="59.1" y="91.4">1</text>
<text x="59.1" y="94.4">2</text>
<text x="62.9" y="92.1">INP</text>
<text x="62.9" y="95.1">GND</text>
<text x="67.3" y="92.1">VDD</text>
<text x="73.4" y="91.4">5</text>
<text x="26.5" y="101.5">C</text>
<text x="59.1" y="97.4">3</text>
<text x="62.9" y="98.2">NC</text>
<text x="67.5" y="98.2">OUT</text>
<text x="73.4" y="97.4">4</text>
<text x="78.9" y="97.4">2</text>
<text x="90.2" y="97.4">4</text>
<text x="205.4" y="102">1</text>
<text x="224.3" y="102">10</text>
<text x="252" y="101.5">C</text>
<text x="174.9" y="103.5">2</text>
<text x="186.2" y="103.5">4</text>
<text x="205.4" y="105">2</text>
<text x="209.2" y="102.7">ADDR</text>
<text x="209.2" y="105.8">ALERT</text>
<text x="218.5" y="105.8">SDA</text>
<text x="218.6" y="102.7">SCL</text>
<text x="224.3" y="105">9</text>
<text x="205.4" y="108.1">3</text>
<text x="205.4" y="111.1">4</text>
<text x="209.2" y="108.8">GND</text>
<text x="209.2" y="111.9">AIN0</text>
<text x="218.2" y="108.8">VDD</text>
<text x="219.2" y="111.9">NC</text>
<text x="224.3" y="111.1">7</text>
<text x="224.3" y="108.1">8</text>
<text x="205.4" y="114.2">5</text>
<text x="209.2" y="114.9">AIN1</text>
<text x="219.2" y="114.9">NC</text>
<text x="224.3" y="114.2">6</text>
<text x="26.5" y="137.6">B</text>
<text x="252" y="137.6">B</text>
<text x="56.1" y="147.6">1</text>
<text x="59.9" y="148.4">INP</text>
<text x="64.3" y="148.4">VDD</text>
<text x="70.4" y="147.6">5</text>
<text x="56.1" y="150.6">2</text>
<text x="56.1" y="153.7">3</text>
<text x="59.9" y="151.4">GND</text>
<text x="59.9" y="154.5">NC</text>
<text x="64.4" y="154.5">OUT</text>
<text x="70.4" y="153.7">4</text>
<text x="100.2" y="153.7">1</text>
<text x="104.1" y="154.5">IN</text>
<text x="109.4" y="154.5">Out</text>
<text x="114.6" y="153.7">5</text>
<text x="100.2" y="156.7">2</text>
<text x="100.2" y="159.8">3</text>
<text x="104.1" y="157.5">GND</text>
<text x="104.1" y="160.5">EN</text>
<text x="109.5" y="160.5">NC</text>
<text x="114.6" y="159.8">4</text>
<text x="26.5" y="173.6">A</text>
<text x="252" y="173.6">A</text>
<text x="186.9" y="179.1">Size</text>
<text x="192.7" y="179.1">FCSM No.</text>
<text x="209.6" y="179.1">DWG No.</text>
<text x="246.2" y="179.1">Rev</text>
<text x="186.9" y="184.8">Scale</text>
<text x="186.9" y="181.1">B</text>
<text x="225" y="184.8">Sheet</text>
<text x="228" y="186.4">2 of 3</text>
</g>
<text font-size="1.4" fill="#00f" x="235.5" y="105">+3.3V</text>
</svg>
